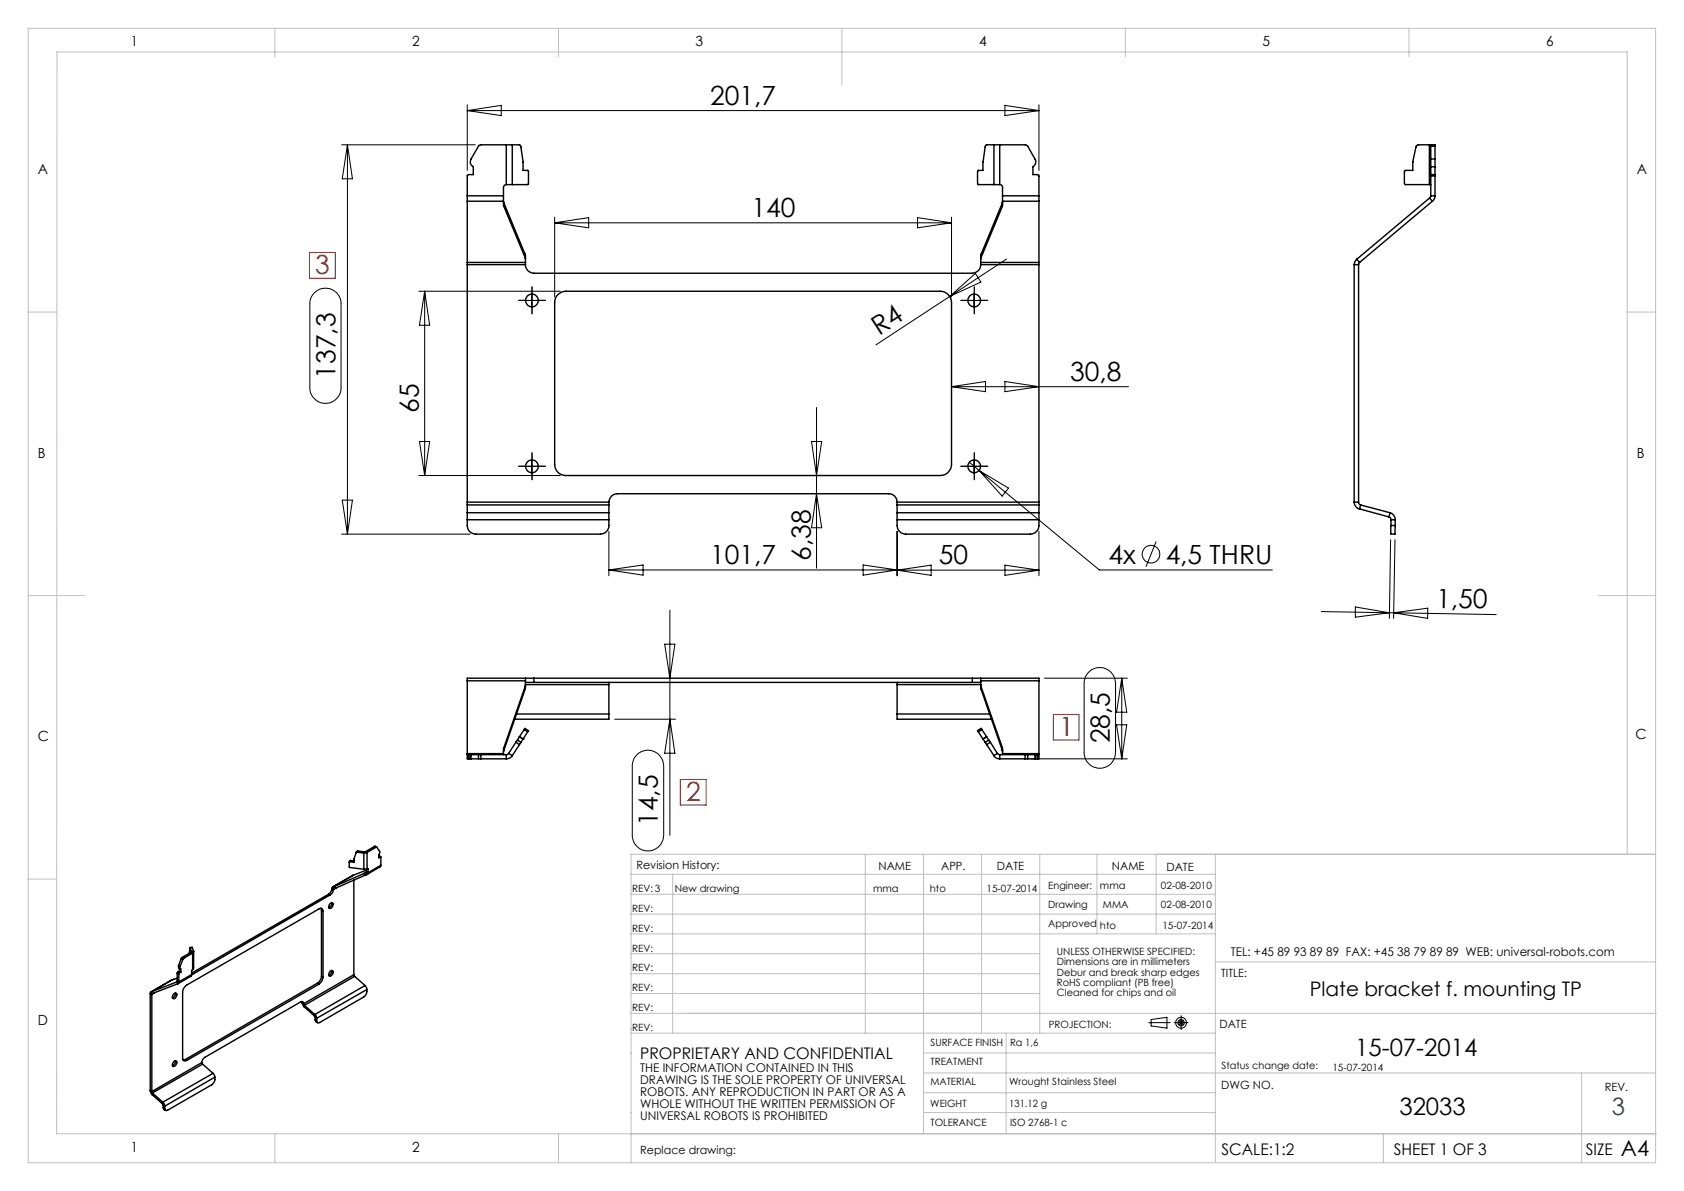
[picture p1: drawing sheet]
<svg xmlns="http://www.w3.org/2000/svg" width="297mm" height="210mm" viewBox="0 0 297 210" stroke-linecap="round" stroke-linejoin="round" font-family="sans-serif">
<g fill="none" stroke="#000" stroke-width=".18">
<path d="M82.4 18.5v11.5M82.4 19.5h100.8M82.4 19.5l6-.9v1.8zM177.2 18.6l6 .9-6 .9zM183.2 18.5v11.5M60.3 25.5h23.5M61.3 25.5v68.7M61.3 25.5l.9 6h-1.8zM97.8 38.3v14M97.8 39.3h70M97.8 39.3l6-.9v1.8zM161.8 38.4l6 .9-6 .9z"/>
<path d="M167.8 38.3v14M55.5 51.6a2.75 2.75 0 0 1 3-.6 2.75 2.75 0 0 1 1.6 2.6v14.8a2.75 2.75 0 0 1-2.7 2.7 2.75 2.75 0 0 1-2.8-2.7v-14.8a2.55 2.55 0 0 1 .9-2zM73.9 51.4h24.9M74.9 51.4v32.4M74.9 51.4l.9 6h-1.8zM92.6 53h2.5M93.8 51.7v2.5M167.5 52.3l4.5-4.1 1 1.5zM170.6 53h2.5M171.8 51.7v2.5M177.5 45.7l-23 15.1M74 77.8h1.8l-.9 6z"/>
<path d="M143.1 77.8h1.8l-.9 6zM144 71.9v28.3M167.8 68.2h31.2M167.8 68.2l6-.9v1.8zM177.2 67.3l6 .9-6 .9zM60.3 94.2h22.6M60.4 88.2h1.8l-.9 6zM73.9 83.8h24.9M92.6 82.2h2.5M93.8 81v2.5M107.4 93.7v7.8M144 87.1l.9 6h-1.8z"/>
<path d="M152.2 99.6l6 .9-6 .9zM158.2 93.7v7.8M170.6 82.2h2.5M171 81.5l1.7 1.5M171.8 81v2.5M172.7 83l21.2 17.5h30.5M172.7 83l5.2 3.1-1.2 1.4zM177.2 99.6l6 .9-6 .9zM183.2 93.7v7.8M203.9 95.5l-1.8 4.4M245.3 95.2l-.3 13.8M246 95.2l-.2 13.8"/>
<path d="M107.4 100.5h50.8M107.4 100.5l6-.9v1.8zM117.2 113.6h1.8l-.9 6zM118.1 107.6v39.7M158.2 100.5h25M158.2 100.5l6-.9v1.8zM184.2 119.6h14.6M191.8 118.7a2.78 2.78 0 0 1 3.1-.8 2.78 2.78 0 0 1 1.8 2.6v12.2a2.77 2.77 0 0 1-2.7 2.8 2.77 2.77 0 0 1-2.8-2.8v-12.2a2.88 2.88 0 0 1 .6-1.8zM197.8 119.6v14.2M197.8 119.6l.9 6h-1.8zM233 107.8l12 .2M239 107l6 1-6 .8z"/>
<path d="M245 108h.8M245.8 108l18.1 .4M245.8 108l6-.8v1.8zM108.4 126.8h10.7M112.5 132.9a2.78 2.78 0 0 1 2.9-.4 2.78 2.78 0 0 1 1.7 2.5v12.3a2.77 2.77 0 0 1-2.8 2.7 2.77 2.77 0 0 1-2.8-2.7v-12.3a2.67 2.67 0 0 1 1-2.1zM118.1 126.8l.9 6h-1.8zM181.8 133.8h17M196.9 127.8h1.8l-.9 6zM203 179.8l2.8-.4v1.9l-2.8-.4zM208 180l.7 .7M208.3 179.8v1M208.7 180l-.7 .7"/>
<path d="M202.6 180.3h.4M207.8 180.3h1"/>
<circle cx="203" cy="97.7" r="1.56"/>
<circle cx="208.3" cy="180.3" r=".95"/>
<circle cx="208.3" cy="180.3" r=".56"/>
</g>
<g fill="none" stroke="#000" stroke-width=".18" stroke-dasharray="15.2 1.3 1.3 1.3">
<path d="M92.6 53h-1.1M93.8 51.7v-1.1M93.8 54.2v1.1M95.1 53h1.1M170.6 53h-1.1M171.8 51.7v-1.1M171.8 54.2v1.1M173.1 53h1.1M92.6 82.2h-1.1M93.8 81v-1.2M93.8 83.5v1.1M95.1 82.2h1.1"/>
<path d="M170.6 82.2h-1.1M171.8 81v-1.2M171.8 83.5v1.1M173.1 82.2h1.1M203 180.3h2.8M205.8 180.3h.6M208.3 180.3h1.2M208.3 180.3v1.2M208.3 180.3h-1.2M208.3 180.3v-1.2"/>
</g>
<g fill="none" stroke="#c0c0c0" stroke-width=".18">
<path d="M5 5h287v200h-287zM48.5 5v5M98.5 5v5M148.5 5v10M198.5 5v5M248.5 5v5M5 55h5M287 55h5M5 105h10M282 105h10M5 155h5M111.2 150.6h180.8"/>
<path d="M111.2 154.2h103.1M111.2 157.7h103.1M111.3 150.6v54.4M118.6 154.2v28M152.6 150.6v31.6M162.9 150.6v49.3M173.1 150.6v31.6M183.4 150.6v31.6M193.5 150.6v14.1M203.9 150.6v14.1M214.3 150.6v54.3M287 150.6v-141.4h-276.9l-.1 190.7h282.1"/>
<path d="M111.2 161.2h103.1M111.2 164.7h103.1M111.2 168.2h72.2M111.2 171.7h72.2M111.2 175.2h72.2M111.2 178.7h180.9M214.3 169.6h77.7M48.5 199.9v5.1M98.5 199.9v5.1M111.2 185.7h.1M111.2 181.5h.1M111.2 196.2h.1"/>
<path d="M111.3 182.2h103M162.9 196.2h51.4M162.9 189.2h129.1M162.9 185.7h51.4M162.9 192.7h51.4M177.4 182.2v17.7M244 199.9v5.1M278.9 189.2v15.8"/>
</g>
<path d="M54.6 44.5h4.5v4.6h-4.5zM120 137.4h4.5v4.5h-4.5zM185.8 126h4.5v4.5h-4.5z" fill="none" stroke="#f00" stroke-width=".18"/>
<g fill="none" stroke="#000" stroke-width=".25">
<path d="M82.4 34.5v1M82.4 35.5h6.4M82.4 34.5h6.4M82.4 35.5v10.8M88.8 34.5v1M88.8 35.5l.1 .9M88.8 35.5l.1 .3M88.9 36.4l3.7 9M88.9 35.8v.6M88.9 35.8l3.7 9M89.3 32.6a.48 .48 0 0 0-.5 .4v1.5M89.3 25.5l-4.7 .1-.2 .2-1.3 2.2a.99 .99 0 0 0 .4 1.4v1.4h-.9l-.2 .2v3.5"/>
<path d="M89.3 25.5h1M89.3 32.6h1M89.3 25.5v7.1M90.3 25.5h1.4l.1 .1 .5 2.9v1.5h.8l.1 .2v2.3l-2.9 .1M90.3 25.5v7.1M175.3 25.5h1M175.3 32.6h1M175.3 25.5h-1.3l-.2 .2-.4 2.8v1.5h-.9l-.1 .3 .1 2.2 2.8 .1M175.3 25.5v7.1M176.3 25.5l4.7 .1 .3 .2 1.2 2.2a1.02 1.02 0 0 1-.3 1.4v1.4h.8l.2 .2v3.5M176.3 32.6a.48 .48 0 0 1 .5 .4v1.5M176.3 25.5v7.1"/>
<path d="M176.8 36.4l-3.8 9M176.8 35.8v.6M176.8 35.8l-3.8 9M176.8 34.5v1M176.8 35.5v.9M176.8 35.5v.3M176.8 35.5h6.4M176.8 34.5h6.4M183.2 34.5v1M183.2 35.5v10.8M252.1 32.6h.2M252.1 25.5h.2"/>
<path d="M252.1 25.5h-2l-.3 .2-.6 2.8v1.5h-1.3l-.2 .3v2l.1 .2 4.3 .1M252.1 25.5v7.1M252.1 34.9l.5 .6M252.1 34.9l-12.8 10.8M252.3 30.8v.2M252.3 34.5l-.2 .4M252.3 28v1.4M252.3 25.5h.8v.3M252.3 25.5v.3M252.3 34.5h.8M252.3 30.8h.8M252.3 31h.8"/>
<path d="M252.3 25.8v2.2M252.3 29.4v1.4M252.3 31v3.5M252.3 29.4h.8M252.3 28h.8M252.3 25.8h.8M252.6 35.5l-12.8 10.8M253.1 30.8v.2M253.1 34.5l-.2 .7-.3 .3M253.1 28v1.4M253.1 25.8v2.2M253.1 29.4v1.4"/>
<path d="M253.1 31v3.5M82.4 46.3v.4M82.4 46.7v41.8M82.4 46.3h10.3M82.4 46.7h10.3M92.6 45.4l.1 .2M92.6 44.8l.1 1.5M92.6 44.8v.6M92.7 46.3v.4M92.7 46.7a1.51 1.51 0 0 0 1.5 1.5h77.3a1.51 1.51 0 0 0 1.5-1.5M98.4 52a1.92 1.92 0 0 1 1.4-.6h66a2.05 2.05 0 0 1 2 2v28.5a1.99 1.99 0 0 1-2 1.9h-66a1.93 1.93 0 0 1-2-1.9v-28.5a1.91 1.91 0 0 1 .6-1.4zM173 46.3v.4"/>
<path d="M173 46.3h10.2M173 46.7h10.2M173 45.4v.2M173 44.8v1.5M173 44.8v.6M183.2 46.3v.4M183.2 46.7v41.8M238.8 46.7h.8M238.8 46.7v41.8M239.3 45.7l-.4 .6-.1 .4M239.3 45.7l.5 .6M239.6 46.7v41.8"/>
<path d="M239.8 46.3l-.2 .4M82.4 90.4v1.2M82.4 91.6a2.09 2.09 0 0 0 .7 2.3l.8 .3h22a1.51 1.51 0 0 0 1.5-1.5v-1.1M82.4 88.5v.5M82.4 89v1.4M82.4 90.4h25M82.4 91.6h25M82.4 89h25M82.4 88.5h25M107.4 90.4v1.2M107.4 88.5v.5M107.4 88.5a1.51 1.51 0 0 1 1.5-1.4h47.8a1.45 1.45 0 0 1 1.5 1.4"/>
<path d="M107.4 89v1.4M158.2 90.4v1.2M158.2 91.6a2.09 2.09 0 0 0 .7 2.3l.8 .3h22a1.57 1.57 0 0 0 1.5-1.5v-1.1M158.2 88.5v.5M158.2 90.4h25M158.2 91.6h25M158.2 89v1.4M158.2 89h25M158.2 88.5h25M183.2 90.4v1.2M183.2 88.5v.5M183.2 89v1.4"/>
<path d="M238.8 88.5a1.25 1.25 0 0 0 1 1.2M238.8 88.5h.8M239.6 88.5v.3l.4 .2M239.8 89.7l5.2 1.4M240 89l-.2 .7M240 89l5.1 1.4M245 91.1l.3 .3v.2M245.1 90.4a1.25 1.25 0 0 1 1 1.2M245.1 90.4l-.1 .7M245.3 92.7v1.4l.7 .1 .1-1.5M245.3 91.6h.8M245.3 92.7h.8"/>
<path d="M245.3 91.6v1.1M246.1 91.6v1.1M92.7 119.6v.4M92.7 119.6h-10.3v.4M92.7 119.6h1.5M94.2 119.6h77.3M94.2 119.6v.7M171.5 119.6h1.5M171.5 119.6v.7M173 119.6v.4M173 119.6h10.2v.4M82.4 133.1v.7h.3"/>
<path d="M82.4 133.1h.3M82.4 132.9v.2M82.4 120v12.9M82.4 132.9h6.4M82.4 120h10.3M82.7 133.8h.2M82.7 133.1h.2M82.7 133.1v.7M82.9 133.8h.2M82.9 133.1h.2M82.9 133.1v.7M83.1 133.8h1.3"/>
<path d="M83.1 133.1h1.3M83.1 133.1v.7M84.4 133.8h.4M84.4 133.1h.4M84.4 133.1v.7M84.8 133.8h4.5M84.8 133.1v.7M84.8 133.1h4.5M88.8 132.9v.2M88.9 131.8l-.1 1.1M88.9 132.3l-.1 .3M88.9 131.8v.5"/>
<path d="M89.3 133.1v.7M89.7 132.8l-.4 .3M89.7 132.8l.6 .4M90.3 133.2a1.22 1.22 0 0 1-1 .6M91 130.9l.6 .4M91 130.9l-1.3 1.9M91.1 125.9h16.3M91.3 130.5l-.3 .4M91.3 130.5l.6 .4M91.6 131.3l-1.3 1.9M91.6 129.9l.7 .4M91.6 129.9l-.3 .6"/>
<path d="M91.6 129.9h.1M91.9 130.9l-.3 .4M92.3 130.3h.1M92.3 130.3l-.4 .6M92.5 128.6l.1-.2 .6 .4-.1 .2M92.5 128.6l.6 .4M92.5 128.6l-.9 1.3M92.6 121.1v.5M92.6 121.1l-3.7 10.7M92.6 121.6l-3.7 10.7M92.7 120.8l-.1 .3M92.7 120l-.1 1.6"/>
<path d="M92.7 120.3h1.5M92.7 120.7h14.7M93.1 129l-.8 1.3M94.2 120.3h77.3M107.4 120.3v.4M107.4 125.9v.9h-16.6M107.4 120.7v5.2M158.2 120.3v.4M158.2 125.9v.9h16.7M158.2 120.7v5.2M158.2 120.7h14.8M158.2 125.9h16.3"/>
<path d="M171.5 120.3h1.5M172.5 129l.9 1.3M173 120.8v.3M173 120v1.6M173 120h10.2M173 121.1v.5M173 121.1l3.8 10.7M173 121.6l3.8 10.7M173.2 128.6l-.2-.2-.6 .4 .1 .2M173.2 128.6l-.7 .4M173.2 128.6l.8 1.3M173.4 130.3h.1"/>
<path d="M173.4 130.3l.3 .6M173.7 130.9l.3 .4M174 129.9l-.6 .4M174 129.9l.4 .6M174 129.9h.1M174 131.3l1.3 1.9M174.4 130.5l.3 .4M174.4 130.5l-.7 .4M174.7 130.9l-.7 .4M174.7 130.9l1.2 1.9M175.3 133.2a1.11 1.11 0 0 0 1 .6M175.9 132.8l.4 .3"/>
<path d="M175.9 132.8l-.6 .4M176.3 133.1v.7M176.3 133.8h4.5M176.3 133.1h4.5M176.8 131.8v1.1M176.8 132.3v.3M176.8 131.8v.5M176.8 132.9v.2M176.8 132.9h6.4M180.8 133.8h.5M180.8 133.1h.5M180.8 133.1v.7"/>
<path d="M181.3 133.8h1.2M181.3 133.1h1.2M181.3 133.1v.7M182.5 133.8h.2M182.5 133.1h.2M182.5 133.1v.7M182.7 133.1v.7M182.7 133.8h.3M182.7 133.1h.3M183 133.1h.2M183 133.1v.7M183.2 133.1v.7h-.2"/>
<path d="M183.2 132.9v.2M183.2 120v12.9M58 157.6l.2 .2M58 157.6l-24.2 14M58.2 159.3a.32 .32 0 0 1 .5-.1 .32 .32 0 0 1 0 .5 .42 .42 0 0 1-.2 .4 .42 .42 0 0 1-.5-.1zM58.2 157.8l-24.4 14.1M58.5 159.2a.78 .78 0 0 1-.5 .8M58.5 156.7l-.1 .4-.4 .5M58.5 156.7l.3 .2M58.7 156.4l-.2 .3M58.7 156.4l.1 .3M58.8 156.9a1.06 1.06 0 0 1-.6 .9"/>
<path d="M58.8 156.7v.2M58.9 156.3l-.2 .1M58.9 156.3l.2 .3M59.1 156.3h-.2M59.1 156.3l.1 .3M59.1 156.6l-.3 .1M59.2 156.6h-.1M59.3 156.6l-.5 .3M61.7 151.9l-.1 .1v1l2.6 .3M61.8 151.7l-.2 .3M61.8 151.7l-.1 .2M61.8 151.7l.6 .1"/>
<path d="M62.3 154.3l-3.7 2.1M62.3 154.3l-3.6 2.1M62.4 155.2v16.7M62.8 150.4l-.4 1v.6l-.7-.1M63 150.3l-.2 .1M63 150.3l1.2 .1M63.1 150.1h-.2l-.1 .3M63.1 150.1l-.1 .2M63.1 150.1l1.1 .1M64.2 150.4v2.9M64.2 154l-5.1 2.3M64.2 154l.1 .3"/>
<path d="M64.2 150.2v.2M64.3 153.9l-.1 .1M64.3 153.9l.2 .4M64.3 154.3l-5.1 2.3M64.5 150.2h-.3M64.5 150.2l.2 .1M64.5 154.3h-.2M64.6 153.8h.1M64.6 153.8l-.3 .1M64.6 153.8l.2 .4M64.6 153.7v.1M64.6 153.4l-2.3 .9"/>
<path d="M64.6 153.7l.3 .2M64.6 153.2v.5M64.7 150.3l-.5 .1M64.7 153.2l-.5 .1M64.7 153.2l.2 .1M64.7 150.3v2.9M64.8 154.2l-.3 .1M64.9 153.9l-.1 .3M64.9 153.3v.6M66 149.2l.4 .2M66 149.2l.3 .2M66 149.2l-1.5 1"/>
<path d="M66.3 149.4h.2M66.3 149.4l-1.6 .9M66.5 149.4l.5 .8-.2 .5v.6l.3-.2M66.8 150.9h.1M66.8 150.9l.3 .2M67.1 151.1l.1 1.5M67.2 152.6l-.1 .2-2.3 1.4M67.2 152.6l-2.3 1.3M26.5 175.2l.3 .2M26.5 175.2v17.1M26.7 174.9l-.2 .3M26.7 174.9l.1 .3"/>
<path d="M26.8 175.4v17.1M26.8 175.2v.2M27.3 175l-.5 .4M30.2 172.8l-3.6 2.1M30.2 172.8h.1M30.3 172.8l-3.6 2.1M30.7 175.2a.3 .3 0 0 1 .5 0 .3 .3 0 0 1-.1 .4 .36 .36 0 0 1-.2 .5 .36 .36 0 0 1-.5-.3v-.3zM30.9 175.1a.77 .77 0 0 1-.5 .9M31.2 173.1l.2 .4M31.2 173.1l-4.5 1.8M31.2 173.1h.1M31.3 173l-.1 .1"/>
<path d="M31.3 172.5l-1 .3M31.3 171.6l.2 .1M31.3 173l.2 .1M31.3 171.6v1.4M31.4 171.4l-.1 .2M31.4 171.4l.2 .2M31.4 173.5l-4.6 1.7M31.5 170.2v.4l.3 .2M31.5 170.2l.3 .1M31.5 173.1l-.1 .4M31.5 171.7v1.4M31.6 171.6l-.1 .1"/>
<path d="M31.6 171.3l.3 .1M31.6 170.7v.6M31.6 171.3l-.2 .1M31.8 170.3l-.1 .3 .2 .2v.6M31.9 171.4l-.3 .2M32 169l.2 .2M32 169l-.5 1.2M32.1 168.8l-.1 .2M32.1 168.8l.3 .2M32.2 169.2l-.4 1.1M32.4 169l-.2 .2M33.5 167.1l-.1 1"/>
<path d="M33.5 167.1h.4M33.5 167.1l.3 .7M33.7 167.9l.3 .2M33.7 167.9l-1.6 .9M33.8 167.8l-.1 .1M33.8 167.8h.1M33.8 171.8l-.1 .3-2.3 1.4M33.8 171.8l-2.3 1.3M33.9 167.1h-.4M33.9 167.1l.2 .6M34 170.9l-.2 .3v.6M34 168.1l-1.6 .9"/>
<path d="M34 168.1v2.8M34.1 167.7l-.1 .4M34.1 167.8v2.9l-.1 .2M34.1 167.7l-.3 .1M53.3 176.6v.2M53.3 176.8l.3 .7M53.3 176.8l.3 .2M53.6 177a.32 .32 0 0 0-.2-.4 .32 .32 0 0 0-.4 .1l-16.9 9.7a1.06 1.06 0 0 0-.5 .9M53.6 177l.1 .3M53.6 177.5l1.9 1.6M53.7 177.3l1.8 1.6M53.7 177.3l-.1 .2"/>
<path d="M55.5 179.1l.1 .3M55.5 178.9l.2 .2 .1 .5M55.5 178.9v.2M55.6 179.8l.1 .3 .3 .2M55.6 179.4l.2 .2M55.6 179.8l.2 .2M55.6 179.4v.4M55.8 179.6v.4M56 173.3l.3 .2M56 173.3l-23.3 13.5M56.3 173.5l-23.4 13.5M56.6 160.2l.1 .3"/>
<path d="M56.7 172.1a1.62 1.62 0 0 1-.7 1.2M56.7 160.5l.3 .1M56.7 172.1l.3 .2M56.7 160.5v11.6M57 160.6a.42 .42 0 0 0-.2-.4 .42 .42 0 0 0-.5 .1l-23.4 13.4a1.6 1.6 0 0 0-.7 1.2v11.7a.44 .44 0 0 0 .2 .4 .44 .44 0 0 0 .5 0M57 172.3a1.6 1.6 0 0 1-.7 1.2M57 160.6v11.7M58.2 171.3a.33 .33 0 0 1 .5-.1 .33 .33 0 0 1 0 .5 .4 .4 0 0 1-.2 .4 .4 .4 0 0 1-.5-.1zM58.5 171.1a.77 .77 0 0 1-.5 .9M62.4 171.9l.1 .2M62.4 171.9l-8.8 5.1M62.5 172.1l1.9 1.7"/>
<path d="M62.5 172.1l-8.8 5.2M64.4 173.8l.3 .7M64.4 173.8l-8.9 5.1M64.7 174.5a1.37 1.37 0 0 1-.5 1.3l-7.8 4.5a.32 .32 0 0 1-.4 0 .32 .32 0 0 1-.2-.3M64.7 174.5l-8.9 5.1M26.5 192.3l.3 .7M26.5 192.3l.3 .2M26.8 192.5l.1 .2M26.8 193l1.8 1.6M26.9 192.7l1.8 1.6M26.9 192.7l-.1 .3M28.6 194.6l.2 .3"/>
<path d="M28.7 194.3l.4 .7M28.7 194.3l-.1 .3M28.8 195.3l.1 .3 .3 .2M28.8 194.9l.3 .1M28.8 195.3l.2 .2M28.8 194.9v.4M29.1 195l-.1 .5M30.7 187.1a.36 .36 0 0 1 .5 .1 .36 .36 0 0 1-.2 .5l-.1 .2a.31 .31 0 0 1-.5 .1 .31 .31 0 0 1 0-.5zM30.9 187a.71 .71 0 0 1-.5 .9M32.7 186.8l-.4 .1M32.7 186.8l.2 .2M35.6 187.3l.1 .3"/>
<path d="M35.6 187.3l-8.8 5.2M35.7 187.6l-8.8 5.1M35.7 187.6l1.9 1.7M37.6 189.3l.3 .6M37.6 189.3l-8.9 5M37.9 189.9a1.46 1.46 0 0 1-.4 1.3l-7.9 4.5a.33 .33 0 0 1-.4 .1 .33 .33 0 0 1-.2-.3M37.9 189.9l-8.8 5.1"/>
<circle cx="93.8" cy="53" r="1.13"/>
<circle cx="171.8" cy="53" r="1.13"/>
<circle cx="93.8" cy="82.2" r="1.13"/>
<circle cx="171.8" cy="82.2" r="1.13"/>
</g>
<g font-size="4.7">
<text x="125.2" y="18.5">201,7</text>
<text x="132.5" y="38.3">140</text>
<text x="155" y="59.2" transform="rotate(-33 155 59.2)">R4</text>
<text x="59.2" y="66.8" transform="rotate(-90 59.2 66.8)">137,3</text>
<text x="188.7" y="67.1">30,8</text>
<text x="73.9" y="72.8" transform="rotate(-90 73.9 72.8)">65</text>
<text x="125.2" y="99.5">101,7</text>
<text x="143" y="98.9" transform="rotate(-90 143 98.9)">6,38</text>
<text x="165.6" y="99.5">50</text>
<text x="195.5" y="99.4">4x</text>
<text x="205.6" y="99.4">4,5 THRU</text>
<text x="253.3" y="107.1" transform="rotate(1 253.3 107.1)">1,50</text>
<text x="195.7" y="131.1" transform="rotate(-90 195.7 131.1)">28,5</text>
<text x="116" y="145.7" transform="rotate(-90 116 145.7)">14,5</text>
</g>
<g font-size="4.7" fill="#f00">
<text x="55.6" y="48.4">3</text>
<text x="186.8" y="129.8">1</text>
<text x="121" y="141.3">2</text>
</g>
<g font-size="4.2">
<text x="239" y="186.3">15-07-2014</text>
<text x="246.8" y="196.6">32033</text>
</g>
<text font-size="4.2" fill="#004080" x="284.3" y="196.6">3</text>
<text font-size="3.9" x="285.9" y="203.9">A4</text>
<text font-size="3.5" x="231" y="175.5">Plate bracket f. mounting TP</text>
<g font-size="2.8">
<text x="112.9" y="186.7">PROPRIETARY AND CONFIDENTIAL</text>
<text x="215.4" y="203.7">SCALE:1:2</text>
<text x="245.8" y="203.7">SHEET 1 OF 3</text>
<text x="279.7" y="203.6">SIZE</text>
</g>
<g font-size="2.5">
<text x="23.1" y="8.2">1</text>
<text x="72.7" y="8.2">2</text>
<text x="122.7" y="8.2">3</text>
<text x="172.7" y="8.2">4</text>
<text x="222.7" y="8.2">5</text>
<text x="272.7" y="8.2">6</text>
<text x="6.7" y="30.7">A</text>
<text x="288.7" y="30.7">A</text>
<text x="6.7" y="80.7">B</text>
<text x="288.7" y="80.7">B</text>
<text x="6.7" y="130.7">C</text>
<text x="288.4" y="130.2">C</text>
<text x="6.7" y="180.7">D</text>
<text x="23.1" y="203.2">1</text>
<text x="72.7" y="203.2">2</text>
</g>
<g font-size="2.1">
<text x="217.1" y="168.5">TEL: +45 89 93 89 89 FAX: +45 38 79 89 89 WEB: universal-robots.com</text>
<text x="112.9" y="189">THE INFORMATION CONTAINED IN THIS</text>
<text x="112.9" y="191.1">DRAWING IS THE SOLE PROPERTY OF UNIVERSAL</text>
<text x="112.9" y="193.2">ROBOTS. ANY REPRODUCTION IN PART OR AS A</text>
<text x="112.9" y="195.3">WHOLE WITHOUT THE WRITTEN PERMISSION OF</text>
<text x="112.9" y="197.4">UNIVERSAL ROBOTS IS PROHIBITED</text>
</g>
<g font-size="2">
<text x="112.2" y="153.1">Revision History:</text>
<text x="154.9" y="153.4">NAME</text>
<text x="166" y="153.4">APP.</text>
<text x="175.8" y="153.4">DATE</text>
<text x="196.1" y="153.4">NAME</text>
<text x="205.7" y="153.6">DATE</text>
<text x="215.4" y="172.2">TITLE:</text>
<text x="215.1" y="181.2">DATE</text>
<text x="215.4" y="192.1">DWG NO.</text>
<text x="283" y="192.3">REV.</text>
<text x="112.9" y="203.6">Replace drawing:</text>
</g>
<g font-size="1.8">
<text x="111.5" y="157.3">REV:3</text>
<text x="111.5" y="160.8">REV:</text>
<text x="119" y="157.3">New drawing</text>
<text x="154" y="157.3">mma</text>
<text x="164" y="157.3">hto</text>
<text x="174" y="157.3">15-07-2014</text>
<text x="184.9" y="156.8">Engineer:</text>
<text x="184.9" y="160.1">Drawing</text>
<text x="194" y="156.8">mma</text>
<text x="194.5" y="160.1">MMA</text>
<text x="204.8" y="156.8">02-08-2010</text>
<text x="204.8" y="160.1">02-08-2010</text>
<text x="111.5" y="164.3">REV:</text>
<text x="111.5" y="167.8">REV:</text>
<text x="184.9" y="163.5">Approved</text>
<text x="194" y="163.8">hto</text>
<text x="205" y="163.8">15-07-2014</text>
<text x="111.5" y="171.3">REV:</text>
<text x="186.4" y="168.5">UNLESS OTHERWISE SPECIFIED:</text>
<text x="186.4" y="170.2">Dimensions are in millimeters</text>
<text x="186.4" y="172">Debur and break sharp edges</text>
<text x="186.4" y="173.8">RoHS compliant (PB free)</text>
<text x="111.5" y="174.8">REV:</text>
<text x="111.5" y="178.3">REV:</text>
<text x="186.4" y="175.5">Cleaned for chips and oil</text>
<text x="111.5" y="181.8">REV:</text>
<text x="164.1" y="184.4">SURFACE FINISH</text>
<text x="178.1" y="184.4">Ra 1,6</text>
<text x="185" y="181.3">PROJECTION:</text>
<text x="164.1" y="191.4">MATERIAL</text>
<text x="164.1" y="187.8">TREATMENT</text>
<text x="178" y="191.4">Wrought Stainless Steel</text>
<text x="215.4" y="188.4">Status change date:</text>
<text x="235" y="188.8">15-07-2014</text>
<text x="164.1" y="195.1">WEIGHT</text>
<text x="178" y="195.1">131.12 g</text>
<text x="164.1" y="198.5">TOLERANCE</text>
<text x="178.1" y="198.5">ISO 2768-1 c</text>
</g>
</svg>
